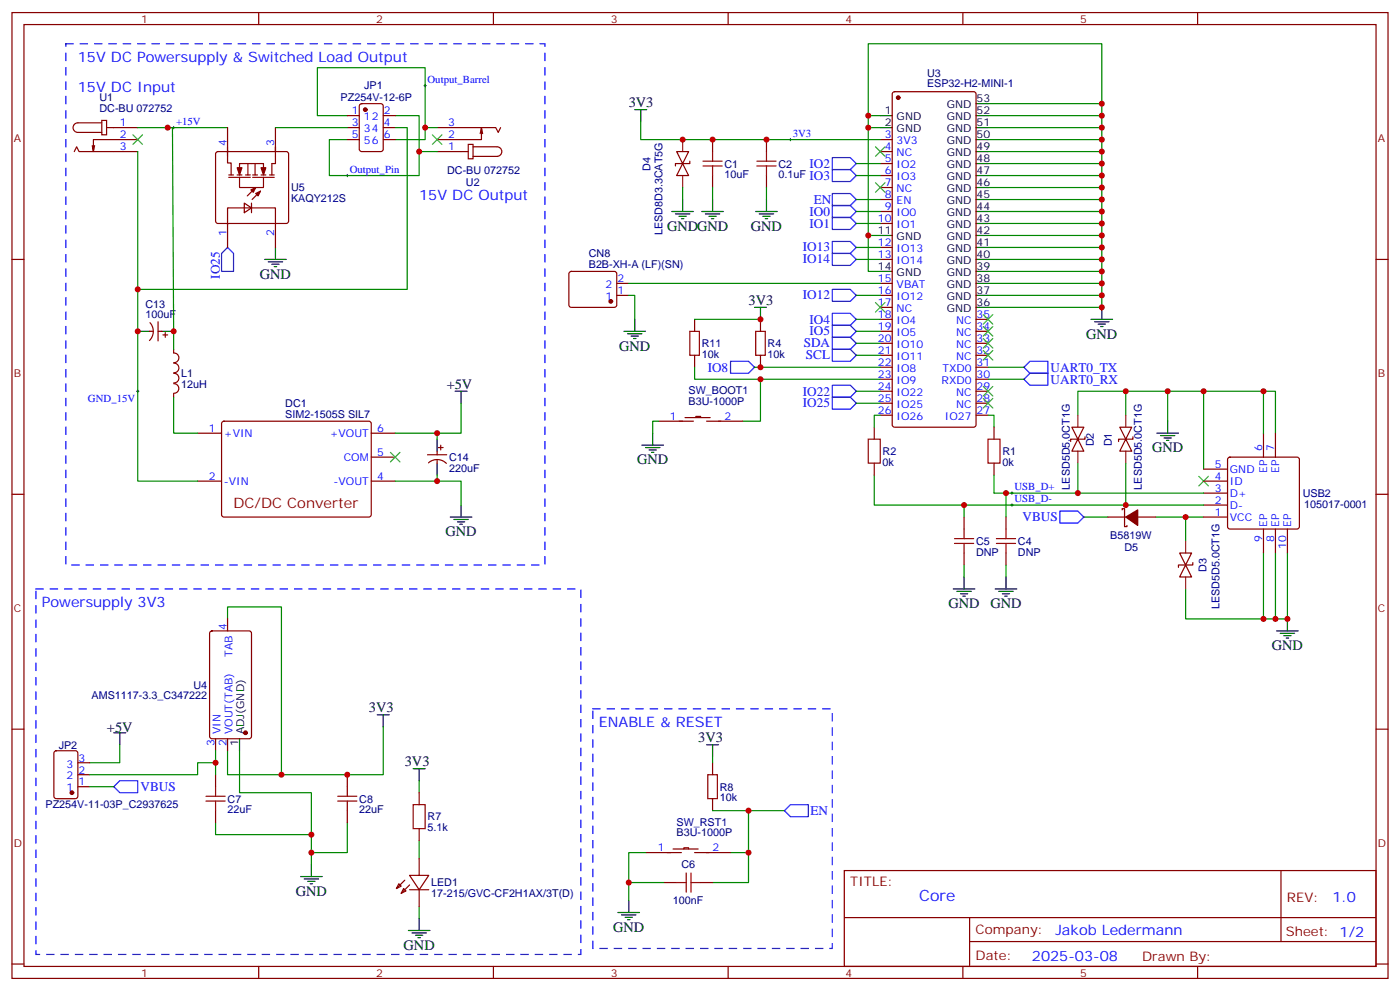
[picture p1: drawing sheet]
<svg xmlns="http://www.w3.org/2000/svg" width="412mm" height="292mm" viewBox="0 0 412 292" stroke-linecap="round" stroke-linejoin="round" font-family="sans-serif">
<g fill="none" stroke="#870000" stroke-width=".35">
<path d="M3.5 3.7h405.4v284.3h-405.4zM7.1 7.2h398.2v277.3h-398.2zM76.2 3.7v3.5M145.3 3.7v3.5M214.5 3.7v3.5M283.6 3.7v3.5M352.8 3.7v3.5M30 35.5h1.4v4.2h-1.4zM30 36.2h-7.1a1.41 1.41 0 0 0-1.4 1.4 1.41 1.41 0 0 0 1.4 1.4h7.1M31.4 37.6h9.2M67 37.6v8.4M81.1 37.6v10.6h-1v3.3"/>
<path d="M102.3 37.6h3.5M102.3 34h3.5M106.1 30.7l.4-.2h5.7l.6 .4 .1 13-.5 .7h-5.9l-.6-.4-.1-13zM112.9 37.6h3.5M112.9 34h3.5M128.8 37.6h17.2l.8 1.4 .7-1.4M141.8 37.6l-.3 1.7M142.2 39.3l-.4-1.7v3.5h-13M263.1 27.2l.4-.2h23.3l.7 .4v97.7l-.4 .6-23.6 .1-.6-.5-.1-97.6zM21.9 44.6l.7-1.4 .7 1.4h17.3M27.9 42.9l-.4 1.7M40.6 41.1h-13.1v3.5l-.3-1.7"/>
<path d="M63.7 44.8l.5-.2h20.1l.5 .2 .2 .5v19.8l-.2 .5-.5 .2h-20.1l-.5-.2-.2-.5v-19.8zM67 44.6v3.4h1.1v3.5M67.4 52.2h6.3M67.4 51.5h1.4M69.8 51.5h1.5M70.6 55.2h7M70.6 52.2v2.8M72 59.8l2.1 1.4-2.1 1.4zM72.3 51.5h1.4M73 48.2v3.3M74.1 59.8v2.8M74.4 52.2h6.4"/>
<path d="M74.4 51.5h1.4M75.1 48.2v3.3M75.3 55.2l-2.5 2.5M76.7 56.3l-2.4 2.4M76.9 51.5h1.4M77.6 51v-2.8h-7v3.3M77.6 52.2v2.8M79.4 51.5h1.4M102.3 41.1h3.5M112.9 41.1h3.5M128.8 44.6h9.1M137.9 42.5h1.4v4.2h-1.4z"/>
<path d="M139.3 43.2h7.1a1.41 1.41 0 0 1 1.4 1.4 1.41 1.41 0 0 1-1.4 1.4h-7.1M199.3 44.6h3.5l-1.7 3.6zM201.1 48.2l1.7 3.5h-3.5zM203.2 47.4v.8h-4.2v.7M209.9 41.1v3.5M209.9 51.7v3.5M225.8 41.1v3.5M225.8 51.7v3.5M259.3 41.1h3.5M259.3 44.6h3.5M259.3 58.7h3.5M259.3 55.2h3.5"/>
<path d="M259.3 51.7h3.5M259.3 48.2h3.5M3.5 76.4h3.6M67 66.1v-4.9h14.1v11.6M67 65.8v7M259.3 76.4h3.5M259.3 72.8h3.5M259.3 65.8h3.5M259.3 62.3h3.5M405.3 76.4h3.6M44.1 97.5h1.1M44.2 95a3.8 3.8 0 0 1-.2 5.2"/>
<path d="M46.6 97.5h1M46.6 94.7v5.7M48 98.6h1.4M48.7 97.9v1.4M167.8 80.1l.5-.2h12.7l.5 .2 .2 .5-.1 9.5-.6 .4-13-.1-.4-.6v-9.2zM181.7 87h3.5M181.7 83.4h3.5M204.6 94v3.5M224 94v3.5M259.3 94h3.5M259.3 97.5h3.5M259.3 90.5h3.5"/>
<path d="M259.3 87h3.5M259.3 83.4h3.5M287.5 94h3.5M287.5 97.5h3.5M51.2 102.8v1.1a1.41 1.41 0 0 1 1.5 1.4 1.41 1.41 0 0 1-1.5 1.4M51.2 115.9v1M51.2 106.9a1.41 1.41 0 0 1 1.5 1.4 1.41 1.41 0 0 1-1.5 1.4M51.2 109.9a1.41 1.41 0 0 1 1.5 1.4 1.41 1.41 0 0 1-1.5 1.4M51.2 113a1.41 1.41 0 0 1 1.5 1.4 1.41 1.41 0 0 1-1.5 1.4M204.6 104.6v3.5M224 104.6v3.5M259.3 101.1h3.5"/>
<path d="M259.3 104.6h3.5M259.3 108.1h3.5M259.3 111.7h3.5M259.3 115.2h3.5M259.3 118.7h3.5M287.5 101.1h3.5M287.5 104.6h3.5M287.5 108.1h3.5M287.5 111.7h3.5M287.5 115.2h3.5M287.5 118.7h3.5M58.2 127.5h7.1"/>
<path d="M65.5 124.2l.5-.2 42.9 .1 .5 .6-.1 27.1-.6 .4h-43l-.4-.7v-26.8zM109.4 127.5h7M109.4 134.6h7M125.9 133.9h5.7M126.2 136.3a3.8 3.8 0 0 1 5.3 .1M128.8 132.8v1.1M128.8 135.3v1M129.1 131.8h1.4M129.8 131.1v1.4M194 124h10.3M201.8 122.9h7.4M205 122.9v-.3h1.4v.3"/>
<path d="M208.1 124h10.6M257.5 125.8v3.5M257.5 136.3v3.6M259.3 122.2h3.5M287.5 122.2h3.5M292.8 125.8v3.5M292.8 136.3v3.6M315.7 125.8h3.6l-1.8 3.5zM317.5 129.3l1.8 3.5h-3.6zM319.6 128.6v.7h-4.2v.7M329.8 125.8h3.6l-1.8 3.5zM331.6 129.3l1.8 3.5h-3.6z"/>
<path d="M333.7 128.6v.7h-4.2v.7M354.5 138.1h7.1M361.8 134.8l.5-.2h19.8l.5 .2 .2 .5v19.7l-.3 .5-.4 .3h-19.8l-.5-.3-.2-.5v-19.7zM372.2 127.5v7.1M375.7 127.5v7.1M3.5 145.5h3.6M58.2 141.6h7.1M109.4 141.6h7M284 152.2v3.6M296.3 152.2v3.6M326.3 152.2h5.3M330.6 150.1v-.3h.7v5.2h.7v-.3"/>
<path d="M335.1 152.2h5.3M354.5 141.6h7.1M354.5 152.2h7.1M354.5 148.7h7.1M354.5 145.2h7.1M372.2 155.8v7M375.7 155.8v7M379.2 155.8v7M405.3 145.5h3.6M284 162.8v3.5M296.3 162.8v3.5M347.5 162.8h3.5l-1.8 3.5z"/>
<path d="M349.2 166.3l1.8 3.6h-3.5zM351.4 165.6v.7h-4.3v.7M62 185.9l.4-.2h11l.6 .5 .1 30.6-.5 .6-11.2 .1-.6-.5-.1-30.6zM67 182.2v3.5M3.5 214.7h3.6M63.5 217.5v3.5M67 217.5v3.5M405.3 214.7h3.6M16.1 221.2l.5-.2h5.6l.7 .4v13l-.4 .7h-5.9l-.7-.4v-13zM22.9 231.6h3.6M22.9 228.1h3.6M22.9 224.5h3.6"/>
<path d="M63.5 228.1v3.5M63.5 238.7v3.5M102.3 228.1v3.5M102.3 238.7v3.5M123.5 233.4v3.5M209.9 224.5v3.6M209.9 235.1v3.6M119.2 259.1l-2.4 2.5M120.6 257.7h5.7l-2.8 4.2zM123.5 243.9v3.6M123.5 252.8v4.9M190.5 251h10.2"/>
<path d="M195.8 259.8h3.5M198.3 249.9h7.4M201.4 249.9v-.3h1.4v.3M204.6 251h10.6M206.4 259.8h3.5M248.7 256.3h156.6v28.2h-156.6zM377.3 256.3v20.9M117.5 260.2l.7 .7-1.4 .7zM118.9 261.6l.7 .7-1.4 .7zM120.6 261.9h5.7M120.6 260.5l-2.4 2.5M123.5 261.9v5"/>
<path d="M248.7 270.1h156.5M285.6 277.2h119.6M285.6 270.1v14.2M3.5 283.8h3.6M76.2 284.5v3.5M145.3 284.5v3.5M214.5 284.5v3.5M283.6 284.5v3.5M352.8 284.5v3.5M405.3 283.8h3.6"/>
</g>
<g fill="none" stroke="#000" stroke-width=".35">
<path d="M187 32.3h3.5M188.7 32.3v3.5M259.3 34h3.5M259.3 37.6h3.5M287.5 30.5h3.5M287.5 34h3.5M287.5 37.6h3.5M201.1 58.7v3.6M209.9 58.7v3.6M225.8 58.7v3.6M287.5 41.1h3.5M287.5 44.6h3.5"/>
<path d="M287.5 48.2h3.5M287.5 51.7h3.5M287.5 55.2h3.5M287.5 58.7h3.5M78 76.4h6.3M79 77.1h4.3M80.1 77.8h2.1M80.8 78.5h.7M81.1 72.8v3.6M197.9 62.3h6.4M199 63h4.2M200 63.7h2.1"/>
<path d="M200.7 64.4h.7M206.7 62.3h6.4M207.8 63h4.2M208.8 63.7h2.2M209.5 64.4h.8M222.6 62.3h6.4M223.7 63h4.2M224.7 63.7h2.1M225.4 64.4h.7M259.3 69.3h3.5M259.3 79.9h3.5M287.5 62.3h3.5"/>
<path d="M287.5 65.8h3.5M287.5 69.3h3.5M287.5 72.8h3.5M287.5 76.4h3.5M287.5 79.9h3.5M40.6 97.5h3.5M47.6 97.5h3.6M183.8 97.5h6.3M184.9 98.2h4.2M185.9 99h2.1M186.6 99.7h.7M187 94v3.5"/>
<path d="M222.2 90.5h3.6M224 90.5v3.5M287.5 83.4h3.5M287.5 87h3.5M287.5 90.5h3.5M321.4 94h6.3M322.4 94.7h4.3M323.5 95.4h2.1M324.2 96.1h.7M324.6 90.5v3.5M134.1 115.2h3.5M135.8 115.2v3.5"/>
<path d="M128.8 129.3v3.5M128.8 136.3v3.6M189.1 131.1h6.3M190.1 131.8h4.3M191.2 132.5h2.1M191.9 133.2h.7M192.3 127.5v3.6M340.8 127.5h6.3M341.8 128.2h4.3M342.9 128.9h2.1M343.6 129.6h.7M344 124v3.5"/>
<path d="M132.6 152.2h6.4M133.7 152.9h4.2M134.8 153.6h2.1M135.5 154.3h.7M135.8 148.7v3.5M280.8 173.4h6.4M281.9 174.1h4.2M282.9 174.8h2.1M283.6 175.5h.7M284 169.9v3.5M293.2 173.4h6.3M294.2 174.1h4.2"/>
<path d="M295.3 174.8h2.1M296 175.5h.7M296.3 169.9v3.5M376.1 185.7h6.3M377.1 186.4h4.3M378.2 187.1h2.1M378.9 187.9h.7M379.2 182.2v3.5M33.5 215.7h3.5M35.3 215.7v3.6M70.6 217.5v3.5M111.1 210.4h3.6"/>
<path d="M112.9 210.4v3.6M208.1 219.3h3.6M209.9 219.3v3.5M121.7 226.3h3.5M123.5 226.3v3.5M88.5 258.1h6.4M89.6 258.8h4.2M90.7 259.5h2.1M91.7 254.5v3.6M91.4 260.2h.7M120.3 273.9h6.3M121.4 274.6h4.2"/>
<path d="M122.4 275.3h2.1M123.1 276h.7M123.5 270.4v3.5M182 268.6h6.4M183.1 269.3h4.2M184.1 270.1h2.2M184.9 270.8h.7M185.2 265.1v3.5"/>
</g>
<g fill="none" stroke="#008700" stroke-width=".35">
<path d="M40.6 37.6h10.2l.4 65.2M49.4 37.6h17.6M81.1 37.6h21.2M102.3 34h-8.8v-14.1h31.7v17.7h3.6M116.4 34h7.1v10.6h5.3M116.4 37.6h3.5v47.6h-79.3M125.2 37.6v3.5h-8.8M188.7 35.8v5.3h70.6M255.8 34v3.6h3.5M255.8 37.6v31.7h3.5M291 30.5h33.6v60h-33.6M291 37.6h33.6"/>
<path d="M291 34h33.6M324.6 30.5v-17.6h-68.8v21.1h3.5M40.6 44.6v97h17.6M102.3 41.1h-5.3v10.6h26.5v-7.1M201.1 55.2v3.5M209.9 55.2v3.5M225.8 55.2v3.5M252.2 58.7h7.1M252.2 51.7h7.1M252.2 48.2h7.1M291 58.7h33.6M291 55.2h33.6"/>
<path d="M291 51.7h33.6M291 48.2h33.6M291 44.6h33.6M291 41.1h33.6M252.2 76.4h7.1M252.2 72.8h7.1M252.2 65.8h7.1M252.2 62.3h7.1M255.8 69.3v10.6h3.5M291 79.9h33.6M291 76.4h33.6M291 72.8h33.6"/>
<path d="M291 69.3h33.6M291 65.8h33.6M291 62.3h33.6M185.2 87h1.8v7M185.2 83.4h74.1M204.6 94h19.4M252.2 87h7.1M252.2 94h7.1M252.2 97.5h7.1M291 87h33.6M291 83.4h33.6M51.2 116.9v10.6h7"/>
<path d="M135.8 118.7v8.8h-19.4M204.6 108.1v3.6h54.7M222.2 108.1h37.1M224 111.7v12.3h-5.3M252.2 101.1h7.1M252.2 104.6h7.1M252.2 115.2h7.1M252.2 118.7h7.1M291 108.1h10.6M291 111.7h10.6M331.6 115.2v7M344 115.2h-26.5v7"/>
<path d="M354.5 115.2v22.9M372.2 115.2v12.3M128.8 127.5v1.8M128.8 139.9v1.7M194 124h-1.7v3.5M257.5 139.9v8.8h97M259.3 122.2h-1.8v3.6M291 122.2h1.8v3.6M292.8 139.9v5.3h61.7M317.5 136.3v8.9M331.6 136.3v12.4M344 124v-8.8h31.7v12.3"/>
<path d="M116.4 141.6h19.4v7.1M284 148.7v3.5M296.3 145.2v7M319.3 152.2h7M340.4 152.2h14.1M349.2 152.2v7.1M284 166.3v3.6M296.3 166.3v3.6M349.2 173.4v8.8h23M372.2 162.8v19.4h7v-19.4M375.7 162.8v19.4M67 182.2v-3.5h15.9v49.4"/>
<path d="M35.3 219.3v5.2h-8.8M112.9 214v14.1h-45.9v-7.1M26.5 231.6h7M63.5 224.5h-5.3v3.6h-31.7M63.5 221v7.1M70.6 221v12.4h21.1v21.1M123.5 229.8v3.6M209.9 222.8v1.7M209.9 238.7h21.2M220.5 238.7v12.3M63.5 242.2v3.5h28.2M102.3 242.2v8.8h-10.6"/>
<path d="M123.5 247.5v5.3M185.2 259.8h10.6M190.5 251h-5.3v14.1M215.2 251h5.3v8.8h-10.6M123.5 266.9v3.5"/>
</g>
<g fill="none" stroke="#3c3" stroke-width=".35">
<path d="M39.2 39.7l2.8 2.8M42 39.7l-2.8 2.8M127.4 39.7l2.8 2.8M130.2 39.7l-2.8 2.8M257.9 43.2l2.8 2.8M257.9 53.8l2.8 2.8M260.7 43.2l-2.8 2.8M260.7 53.8l-2.8 2.8M257.9 89.1l2.8 2.8M260.7 89.1l-2.8 2.8M289.6 92.6l2.9 2.8M289.6 96.1l2.9 2.9"/>
<path d="M289.6 99.7l2.9 2.8M292.5 92.6l-2.9 2.8M292.5 96.1l-2.9 2.9M292.5 99.7l-2.9 2.8M289.6 103.2l2.9 2.8M289.6 113.8l2.9 2.8M289.6 117.3l2.9 2.8M292.5 103.2l-2.9 2.8M292.5 113.8l-2.9 2.8M292.5 117.3l-2.9 2.8M115 133.2l2.8 2.8M117.8 133.2l-2.8 2.8"/>
<path d="M353.1 140.2l2.9 2.9M356 140.2l-2.9 2.9"/>
</g>
<g fill="none" stroke="#00f" stroke-width=".35">
<path d="M245.2 46.4h5.3l1.7 1.8-1.7 1.7h-5.3zM245.2 49.9h5.3l1.7 1.8-1.7 1.7h-5.3zM245.2 57h5.3l1.7 1.7-1.7 1.8h-5.3zM67 72.8l1.8 1.8v5.3h-3.5v-5.3zM245.2 60.5h5.3l1.7 1.8-1.7 1.7h-5.3zM245.2 64h5.3l1.7 1.8-1.7 1.8h-5.3zM245.2 71.1h5.3l1.7 1.7-1.7 1.8h-5.3zM245.2 74.6h5.3l1.7 1.8-1.7 1.7h-5.3zM245.2 92.3h5.3l1.7 1.7-1.7 1.8h-5.3zM245.2 95.8h5.3l1.7 1.7-1.7 1.8h-5.3zM245.2 99.3h5.3l1.7 1.8-1.7 1.7h-5.3zM245.2 85.2h5.3l1.7 1.8-1.7 1.7h-5.3z"/>
<path d="M215.2 106.4h5.3l1.7 1.7-1.7 1.8h-5.3zM245.2 102.8h5.3l1.7 1.8-1.7 1.8h-5.3zM245.2 113.4h5.3l1.7 1.8-1.7 1.7h-5.3zM245.2 116.9h5.3l1.7 1.8-1.7 1.8h-5.3zM301.6 108.1l1.8-1.7h5.3v3.5h-5.3zM303.4 109.9h5.3v3.5h-5.3l-1.8-1.7zM312.2 150.5h5.3l1.8 1.7-1.8 1.8h-5.3zM33.5 231.6l1.8-1.8h5.3v3.6h-5.3zM231.1 238.7l1.7-1.8h5.3v3.5h-5.3z"/>
</g>
<g fill="#870000" stroke="#870000" stroke-width=".35">
<path d="M331.6 152.2l3.5-2.1v4.6z"/>
<path d="M75.3 57l1.4-.7-.7 1.4z"/>
<path d="M73.9 55.9l1.4-.7-.7 1.4z"/>
<path d="M69.8 49.4h1.5l-.7 2.1z"/>
<path d="M76.9 49.4h1.4l-.7 2.1z"/>
<circle cx="264.6" cy="28.8" r=".53"/>
<circle cx="72.3" cy="215.7" r=".53"/>
<circle cx="179.9" cy="88.7" r=".53"/>
<circle cx="21.2" cy="233.4" r=".53"/>
<circle cx="107.6" cy="32.3" r=".53"/>
</g>
<g fill="none" stroke="#a10000" stroke-width=".35">
<path d="M207.1 48.9h5.6M207.1 47.4h5.6M209.9 44.6v2.8M209.9 48.9v2.8M223 48.9h5.6M223 47.4h5.6M225.8 44.6v2.8M225.8 48.9v2.8M203.2 97.5h2.8v7.1h-2.8zM222.6 97.5h2.8v7.1h-2.8zM255.8 129.3h3.5v7h-3.5zM291 129.3h3.6v7h-3.6z"/>
<path d="M281.2 160h5.6M281.2 158.6h5.6M284 155.8v2.8M284 160v2.8M293.5 160h5.7M293.5 158.6h5.7M296.3 155.8v2.8M296.3 160v2.8M60.7 235.8h5.6M60.7 234.4h5.6M63.5 231.6v2.8M63.5 235.8v2.9"/>
<path d="M99.5 235.8h5.6M99.5 234.4h5.6M102.3 231.6v2.8M102.3 235.8v2.9M121.7 236.9h3.5v7h-3.5zM208.5 228.1h2.8v7h-2.8zM199.3 259.8h2.8M202.1 257v5.6M203.6 259.8h2.8M203.6 257v5.6"/>
</g>
<g fill="none" stroke="#000" stroke-width=".29">
<path d="M50.8 37.6h.7M51.2 37.2v.7M124.9 25.2h.7M125.2 24.9v.7M102 51.7h.7M102.3 51.3v.7M232.5 41.1h.7M232.8 40.7v.8M40.2 115.2h.7M40.6 114.8v.7M297.7 145.2h.7M297.7 148.7h.7"/>
<path d="M298.1 144.8v.7M298.1 148.3v.7"/>
</g>
<path d="M201.1 41.1v3.5M201.1 51.7v3.5M317.5 122.2v3.6M317.5 132.8v3.5M331.6 122.2v3.6M331.6 132.8v3.5M349.2 159.3v3.5M349.2 169.9v3.5" fill="none" stroke="#8c2424" stroke-width=".35"/>
<path d="M19.4 12.9h141.1v153.4h-141.1zM10.6 173.4h160.5v107.6h-160.5zM174.6 208.7h70.6v70.5h-70.6z" fill="none" stroke="#00f" stroke-width=".35" stroke-dasharray="2.1 2.1"/>
<g fill="#c00">
<circle cx="123.5" cy="44.6" r=".88"/>
<circle cx="324.6" cy="90.5" r=".88"/>
<circle cx="324.6" cy="87" r=".88"/>
<circle cx="324.6" cy="83.4" r=".88"/>
<circle cx="324.6" cy="79.9" r=".88"/>
<circle cx="324.6" cy="76.4" r=".88"/>
<circle cx="324.6" cy="72.8" r=".88"/>
<circle cx="324.6" cy="69.3" r=".88"/>
<circle cx="324.6" cy="65.8" r=".88"/>
<circle cx="324.6" cy="62.3" r=".88"/>
<circle cx="324.6" cy="58.7" r=".88"/>
<circle cx="324.6" cy="55.2" r=".88"/>
<circle cx="324.6" cy="51.7" r=".88"/>
<circle cx="324.6" cy="48.2" r=".88"/>
<circle cx="324.6" cy="44.6" r=".88"/>
<circle cx="324.6" cy="41.1" r=".88"/>
<circle cx="324.6" cy="37.6" r=".88"/>
<circle cx="324.6" cy="34" r=".88"/>
<circle cx="324.6" cy="30.5" r=".88"/>
<circle cx="255.8" cy="34" r=".88"/>
<circle cx="255.8" cy="37.6" r=".88"/>
<circle cx="255.8" cy="69.3" r=".88"/>
<circle cx="82.9" cy="228.1" r=".88"/>
<circle cx="91.7" cy="251" r=".88"/>
<circle cx="91.7" cy="245.7" r=".88"/>
<circle cx="102.3" cy="228.1" r=".88"/>
<circle cx="224" cy="108.1" r=".88"/>
<circle cx="331.6" cy="115.2" r=".88"/>
<circle cx="344" cy="115.2" r=".88"/>
<circle cx="349.3" cy="152.2" r=".88"/>
<circle cx="379.2" cy="182.2" r=".88"/>
<circle cx="354.5" cy="115.2" r=".88"/>
<circle cx="372.2" cy="115.2" r=".88"/>
<circle cx="372.2" cy="182.2" r=".88"/>
<circle cx="375.7" cy="182.2" r=".88"/>
<circle cx="331.6" cy="148.7" r=".88"/>
<circle cx="317.5" cy="145.2" r=".88"/>
<circle cx="284" cy="148.7" r=".88"/>
<circle cx="296.3" cy="145.2" r=".88"/>
<circle cx="220.5" cy="251" r=".88"/>
<circle cx="220.5" cy="238.7" r=".88"/>
<circle cx="185.2" cy="259.8" r=".88"/>
<circle cx="224" cy="94" r=".88"/>
<circle cx="224" cy="111.7" r=".88"/>
<circle cx="125.2" cy="37.6" r=".88"/>
<circle cx="201.1" cy="41.1" r=".88"/>
<circle cx="209.9" cy="41.1" r=".88"/>
<circle cx="225.8" cy="41.1" r=".88"/>
<circle cx="63.5" cy="224.5" r=".88"/>
<circle cx="49.4" cy="37.6" r=".88"/>
<circle cx="128.8" cy="127.5" r=".88"/>
<circle cx="128.8" cy="141.6" r=".88"/>
<circle cx="51.2" cy="97.5" r=".88"/>
<circle cx="40.6" cy="85.2" r=".88"/>
<circle cx="40.6" cy="97.5" r=".88"/>
</g>
<text font-size="4.6" fill="#00f" x="270.8" y="265.3">Core</text>
<g font-size="4.2" fill="#00f">
<text x="22.9" y="18.2">15V DC Powersupply &amp; Switched Load Output</text>
<text x="22.9" y="27">15V DC Input</text>
<text x="123.5" y="58.7">15V DC Output</text>
<text x="12.3" y="178.7">Powersupply 3V3</text>
<text x="176.4" y="214">ENABLE &amp; RESET</text>
<text x="392.5" y="265.6">1.0</text>
<text x="310.9" y="275.1">Jakob Ledermann</text>
<text x="304" y="282.9">2025-03-08</text>
</g>
<g font-size="4.2">
<text x="185.2" y="31.6">3V3</text>
<text x="196.5" y="67.9">GNDGND</text>
<text x="221.2" y="67.9">GND</text>
<text x="76.6" y="82">GND</text>
<text x="220.5" y="89.8">3V3</text>
<text x="320" y="99.7">GND</text>
<text x="182.4" y="103.2">GND</text>
<text x="131.6" y="114.5">+5V</text>
<text x="187.7" y="136.7">GND</text>
<text x="339.4" y="133.2">GND</text>
<text x="131.2" y="157.9">GND</text>
<text x="279.4" y="179">GND</text>
<text x="291.7" y="179">GND</text>
<text x="374.6" y="191.4">GND</text>
<text x="108.7" y="209.7">3V3</text>
<text x="31.5" y="215.4">+5V</text>
<text x="205.7" y="218.5">3V3</text>
<text x="119.2" y="225.6">3V3</text>
<text x="87.1" y="263.7">GND</text>
<text x="180.6" y="274.3">GND</text>
<text x="118.9" y="279.6">GND</text>
</g>
<text font-size="4.2" fill="#800" x="68.8" y="149.4">DC/DC Converter</text>
<g font-size="3.9" fill="#00f">
<text x="238.5" y="49.4">IO2</text>
<text x="238.5" y="52.9">IO3</text>
<text x="238.5" y="63.5">IO0</text>
<text x="239.8" y="60">EN</text>
<text x="238.5" y="67">IO1</text>
<text x="236.5" y="74">IO13</text>
<text x="236.5" y="77.5">IO14</text>
<text x="64.8" y="82" transform="rotate(-90 64.8 82)">IO25</text>
<text x="236.5" y="88.1">IO12</text>
<text x="238.5" y="95.3">IO4</text>
<text x="238.5" y="98.7">IO5</text>
<text x="236.8" y="102.3">SDA</text>
<text x="237.4" y="105.8">SCL</text>
<text x="208.5" y="109.4">IO8</text>
<text x="309.5" y="113">UART0_RX</text>
<text x="309.5" y="109.5">UART0_TX</text>
<text x="236.5" y="116.4">IO22</text>
<text x="236.5" y="120">IO25</text>
<text x="301.2" y="153.4">VBUS</text>
<text x="41.4" y="233">VBUS</text>
<text x="238.7" y="239.9">EN</text>
</g>
<g font-size="3.9" fill="#800">
<text x="250.5" y="260.9">TITLE:</text>
<text x="379.1" y="265.6">REV:</text>
<text x="287.4" y="275.1">Company:</text>
<text x="378.7" y="275.7">Sheet: 1/2</text>
<text x="287.4" y="282.8">Date:</text>
<text x="336.4" y="282.8">Drawn By:</text>
</g>
<g font-size="3.2" fill="#800">
<text x="41.6" y="6.7">1</text>
<text x="110.8" y="6.7">2</text>
<text x="179.9" y="6.7">3</text>
<text x="249.1" y="6.7">4</text>
<text x="318.2" y="6.7">5</text>
<text x="4.1" y="41.8">A</text>
<text x="405.9" y="41.8">A</text>
<text x="4.1" y="110.9">B</text>
<text x="405.9" y="110.9">B</text>
<text x="4.1" y="180.1">C</text>
<text x="405.9" y="180.1">C</text>
<text x="4.1" y="249.2">D</text>
<text x="405.9" y="249.2">D</text>
<text x="41.6" y="287.5">1</text>
<text x="110.8" y="287.5">2</text>
<text x="179.9" y="287.5">3</text>
<text x="249.1" y="287.5">4</text>
<text x="318.2" y="287.5">5</text>
</g>
<g font-size="3.2" fill="#000080">
<text x="273.1" y="22.6">U3</text>
<text x="29.3" y="29.8">U1</text>
<text x="100.3" y="29.9">PZ254V-12-6P</text>
<text x="107.3" y="26.2">JP1</text>
<text x="273.1" y="25.8">ESP32-H2-MINI-1</text>
<text x="29.3" y="33">DC-BU 072752</text>
<text x="131.7" y="51.1">DC-BU 072752</text>
<text x="191.6" y="50.3" transform="rotate(-90 191.6 50.3)">D4</text>
<text x="213.4" y="52.5">10uF</text>
<text x="213.4" y="49.3">C1</text>
<text x="229.3" y="52.5">0.1uF</text>
<text x="229.3" y="49.3">C2</text>
<text x="85.7" y="59.5">KAQY212S</text>
<text x="85.7" y="56.4">U5</text>
<text x="137.2" y="54.6">U2</text>
<text x="195.2" y="69.3" transform="rotate(-90 195.2 69.3)">LESD8D3.3CAT5G</text>
<text x="173.4" y="75.7">CN8</text>
<text x="173.4" y="78.8">B2B-XH-A (LF)(SN)</text>
<text x="42.8" y="93.7">100uF</text>
<text x="42.8" y="90.5">C13</text>
<text x="206.7" y="105.4">10k</text>
<text x="206.7" y="102.2">R11</text>
<text x="226.1" y="105.4">10k</text>
<text x="226.1" y="102.2">R4</text>
<text x="53.4" y="111">L1</text>
<text x="53.4" y="114.2">12uH</text>
<text x="84" y="119.8">DC1</text>
<text x="202.8" y="119.2">B3U-1000P</text>
<text x="202.8" y="116.1">SW_BOOT1</text>
<text x="84" y="122.9">SIM2-1505S SIL7</text>
<text x="322.2" y="131.4" transform="rotate(-90 322.2 131.4)">D2</text>
<text x="327.5" y="131.4" transform="rotate(-90 327.5 131.4)">D1</text>
<text x="132.3" y="135.7">C14</text>
<text x="260" y="137.1">0k</text>
<text x="260" y="133.9">R2</text>
<text x="295.3" y="137.1">0k</text>
<text x="295.3" y="133.9">R1</text>
<text x="132.3" y="138.9">220uF</text>
<text x="315.1" y="144.1" transform="rotate(-90 315.1 144.1)">LESD5D5.0CT1G</text>
<text x="336.3" y="144.1" transform="rotate(-90 336.3 144.1)">LESD5D5.0CT1G</text>
<text x="383.8" y="146.3">USB2</text>
<text x="384.2" y="149.5">105017-0001</text>
<text x="287.5" y="160.4">C5</text>
<text x="299.9" y="160.4">C4</text>
<text x="327" y="158.7">B5819W</text>
<text x="287.5" y="163.6">DNP</text>
<text x="299.9" y="163.6">DNP</text>
<text x="331.2" y="162.2">D5</text>
<text x="355.4" y="168.3" transform="rotate(-90 355.4 168.3)">D3</text>
<text x="359.2" y="179.4" transform="rotate(-90 359.2 179.4)">LESD5D5.0CT1G</text>
<text x="57" y="202.8">U4</text>
<text x="27" y="205.9">AMS1117-3.3_C347222</text>
<text x="17.3" y="220.4">JP2</text>
<text x="212" y="232.7">R8</text>
<text x="13.4" y="238">PZ254V-11-03P_C2937625</text>
<text x="67" y="239.5">22uF</text>
<text x="67" y="236.3">C7</text>
<text x="105.8" y="239.5">22uF</text>
<text x="105.8" y="236.3">C8</text>
<text x="212" y="236">10k</text>
<text x="125.9" y="244.8">5.1k</text>
<text x="125.9" y="241.6">R7</text>
<text x="199.3" y="243.1">SW_RST1</text>
<text x="199.3" y="246.2">B3U-1000P</text>
<text x="200.7" y="255.7">C6</text>
<text x="127" y="261">LED1</text>
<text x="127" y="264.2">17-215/GVC-CF2H1AX/3T(D)</text>
<text x="198.2" y="266.3">100nF</text>
</g>
<g font-size="3.2" fill="#00f">
<text x="125.9" y="24.3">Output_Barrel</text>
<text x="103.6" y="33.7">1</text>
<text x="107.1" y="35.5">12</text>
<text x="113.1" y="33.7">2</text>
<text x="35.3" y="37.2">1</text>
<text x="35.3" y="40.7">2</text>
<text x="51.9" y="36.7">+15V</text>
<text x="103.6" y="37.2">3</text>
<text x="103.6" y="40.7">5</text>
<text x="107.1" y="39">34</text>
<text x="113.1" y="40.7">6</text>
<text x="113.1" y="37.2">4</text>
<text x="132" y="40.7">2</text>
<text x="132" y="37.2">3</text>
<text x="233.5" y="40.2">3V3</text>
<text x="260.6" y="40.7">3</text>
<text x="35.3" y="44.3">3</text>
<text x="66.7" y="42.9" transform="rotate(-90 66.7 42.9)">4</text>
<text x="80.8" y="42.9" transform="rotate(-90 80.8 42.9)">3</text>
<text x="107.1" y="42.5">56</text>
<text x="132" y="44.3">1</text>
<text x="260.6" y="47.8">5</text>
<text x="260.6" y="44.3">4</text>
<text x="264.1" y="46">NC</text>
<text x="264.1" y="42.5">3V3</text>
<text x="103" y="50.8">Output_Pin</text>
<text x="260.6" y="51.3">6</text>
<text x="264.1" y="53.1">IO3</text>
<text x="264.1" y="49.6">IO2</text>
<text x="260.6" y="58.4">8</text>
<text x="260.6" y="54.9">7</text>
<text x="264.1" y="56.6">NC</text>
<text x="258.6" y="65.4">10</text>
<text x="260.6" y="61.9">9</text>
<text x="264.1" y="63.7">IO0</text>
<text x="264.1" y="60.1">EN</text>
<text x="66.7" y="69.6" transform="rotate(-90 66.7 69.6)">1</text>
<text x="80.8" y="69.6" transform="rotate(-90 80.8 69.6)">2</text>
<text x="264.1" y="67.2">IO1</text>
<text x="258.6" y="76">13</text>
<text x="258.6" y="72.5">12</text>
<text x="264.1" y="77.8">IO14</text>
<text x="264.1" y="74.3">IO13</text>
<text x="181.9" y="83.1">2</text>
<text x="258.6" y="83.1">15</text>
<text x="178.4" y="88.4">1</text>
<text x="178.4" y="84.8">2</text>
<text x="181.9" y="86.6">1</text>
<text x="258.6" y="86.6">16</text>
<text x="264.1" y="88.4">IO12</text>
<text x="264.1" y="84.8">VBAT</text>
<text x="258.6" y="93.7">18</text>
<text x="258.6" y="90.1">17</text>
<text x="264.1" y="95.4">IO4</text>
<text x="264.1" y="91.9">NC</text>
<text x="281.6" y="95.4">NC</text>
<text x="287.7" y="93.7">35</text>
<text x="258.6" y="100.7">20</text>
<text x="258.6" y="97.2">19</text>
<text x="264.1" y="99">IO5</text>
<text x="281.6" y="99">NC</text>
<text x="287.7" y="97.2">34</text>
<text x="287.7" y="100.7">33</text>
<text x="258.6" y="107.8">22</text>
<text x="258.6" y="104.2">21</text>
<text x="264.1" y="106">IO11</text>
<text x="264.1" y="102.5">IO10</text>
<text x="281.6" y="102.5">NC</text>
<text x="281.6" y="106">NC</text>
<text x="287.7" y="104.2">32</text>
<text x="287.7" y="107.8">31</text>
<text x="258.6" y="111.3">23</text>
<text x="264.1" y="113.1">IO9</text>
<text x="264.1" y="109.5">IO8</text>
<text x="277.4" y="113.1">RXD0</text>
<text x="277.6" y="109.5">TXD0</text>
<text x="287.7" y="111.3">30</text>
<text x="25.9" y="118.3">GND_15V</text>
<text x="258.6" y="118.4">25</text>
<text x="258.6" y="114.8">24</text>
<text x="264.1" y="116.6">IO22</text>
<text x="281.6" y="116.6">NC</text>
<text x="287.7" y="114.8">29</text>
<text x="287.7" y="118.4">28</text>
<text x="197.3" y="123.6">1</text>
<text x="213.4" y="123.6">2</text>
<text x="258.6" y="121.9">26</text>
<text x="264.1" y="123.6">IO26</text>
<text x="264.1" y="120.1">IO25</text>
<text x="278.3" y="123.6">IO27</text>
<text x="281.6" y="120.1">NC</text>
<text x="287.7" y="121.9">27</text>
<text x="61.5" y="127.2">1</text>
<text x="66" y="128.6">+VIN</text>
<text x="97.1" y="128.6">+VOUT</text>
<text x="111.1" y="127.2">6</text>
<text x="101.3" y="135.6">COM</text>
<text x="111.1" y="134.2">5</text>
<text x="357.8" y="137.8">5</text>
<text x="371.8" y="132.8" transform="rotate(-90 371.8 132.8)">6</text>
<text x="375.4" y="132.8" transform="rotate(-90 375.4 132.8)">7</text>
<text x="61.5" y="141.3">2</text>
<text x="66" y="142.7">-VIN</text>
<text x="98.3" y="142.7">-VOUT</text>
<text x="111.1" y="141.3">4</text>
<text x="357.8" y="141.3">4</text>
<text x="362.3" y="142.7">ID</text>
<text x="362.3" y="139.2">GND</text>
<text x="373.2" y="139.2" transform="rotate(-90 373.2 139.2)">EP</text>
<text x="376.8" y="139.2" transform="rotate(-90 376.8 139.2)">EP</text>
<text x="298.8" y="144.3">USB_D+</text>
<text x="298.8" y="147.8">USB_D-</text>
<text x="357.8" y="148.3">2</text>
<text x="357.8" y="144.8">3</text>
<text x="362.3" y="149.8">D-</text>
<text x="362.3" y="146.2">D+</text>
<text x="357.8" y="151.9">1</text>
<text x="362.3" y="153.3">VCC</text>
<text x="373.2" y="155" transform="rotate(-90 373.2 155)">EP</text>
<text x="376.8" y="155" transform="rotate(-90 376.8 155)">EP</text>
<text x="380.3" y="155" transform="rotate(-90 380.3 155)">EP</text>
<text x="371.8" y="159.5" transform="rotate(-90 371.8 159.5)">9</text>
<text x="375.4" y="159.5" transform="rotate(-90 375.4 159.5)">8</text>
<text x="378.9" y="161.5" transform="rotate(-90 378.9 161.5)">10</text>
<text x="66.7" y="185.6" transform="rotate(-90 66.7 185.6)">4</text>
<text x="68.4" y="193.3" transform="rotate(-90 68.4 193.3)">TAB</text>
<text x="63.1" y="219.7" transform="rotate(-90 63.1 219.7)">3</text>
<text x="64.9" y="216.2" transform="rotate(-90 64.9 216.2)">VIN</text>
<text x="66.7" y="219.7" transform="rotate(-90 66.7 219.7)">2</text>
<text x="68.4" y="216.2" transform="rotate(-90 68.4 216.2)">VOUT(TAB)</text>
<text x="19.6" y="226">3</text>
<text x="23.1" y="227.7">2</text>
<text x="23.1" y="224.2">3</text>
<text x="19.6" y="233">1</text>
<text x="19.6" y="229.5">2</text>
<text x="23.1" y="231.2">1</text>
<text x="193.8" y="250.6">1</text>
<text x="209.9" y="250.6">2</text>
</g>
<g font-size="3.2">
<text x="260.6" y="33.7">1</text>
<text x="264.1" y="35.5">GND</text>
<text x="278.9" y="31.9">GND</text>
<text x="278.9" y="35.5">GND</text>
<text x="287.7" y="30.2">53</text>
<text x="287.7" y="33.7">52</text>
<text x="260.6" y="37.2">2</text>
<text x="264.1" y="39">GND</text>
<text x="278.9" y="39">GND</text>
<text x="287.7" y="37.2">51</text>
<text x="287.7" y="40.7">50</text>
<text x="278.9" y="42.5">GND</text>
<text x="278.9" y="46">GND</text>
<text x="287.7" y="44.3">49</text>
<text x="287.7" y="47.8">48</text>
<text x="278.9" y="49.6">GND</text>
<text x="278.9" y="53.1">GND</text>
<text x="287.7" y="51.3">47</text>
<text x="278.9" y="56.6">GND</text>
<text x="287.7" y="54.9">46</text>
<text x="287.7" y="58.4">45</text>
<text x="278.9" y="60.1">GND</text>
<text x="278.9" y="63.7">GND</text>
<text x="287.7" y="61.9">44</text>
<text x="287.7" y="65.4">43</text>
<text x="258.6" y="69">11</text>
<text x="264.1" y="70.7">GND</text>
<text x="278.9" y="67.2">GND</text>
<text x="278.9" y="70.7">GND</text>
<text x="287.7" y="69">42</text>
<text x="278.9" y="74.3">GND</text>
<text x="278.9" y="77.8">GND</text>
<text x="287.7" y="72.5">41</text>
<text x="287.7" y="76">40</text>
<text x="258.6" y="79.6">14</text>
<text x="264.1" y="81.3">GND</text>
<text x="278.9" y="81.3">GND</text>
<text x="287.7" y="79.6">39</text>
<text x="287.7" y="83.1">38</text>
<text x="278.9" y="84.8">GND</text>
<text x="278.9" y="88.4">GND</text>
<text x="287.7" y="86.6">37</text>
<text x="278.9" y="91.9">GND</text>
<text x="287.7" y="90.1">36</text>
<text x="70.2" y="219.7" transform="rotate(-90 70.2 219.7)">1</text>
<text x="72" y="216.2" transform="rotate(-90 72 216.2)">ADJ(GND)</text>
</g>
</svg>
